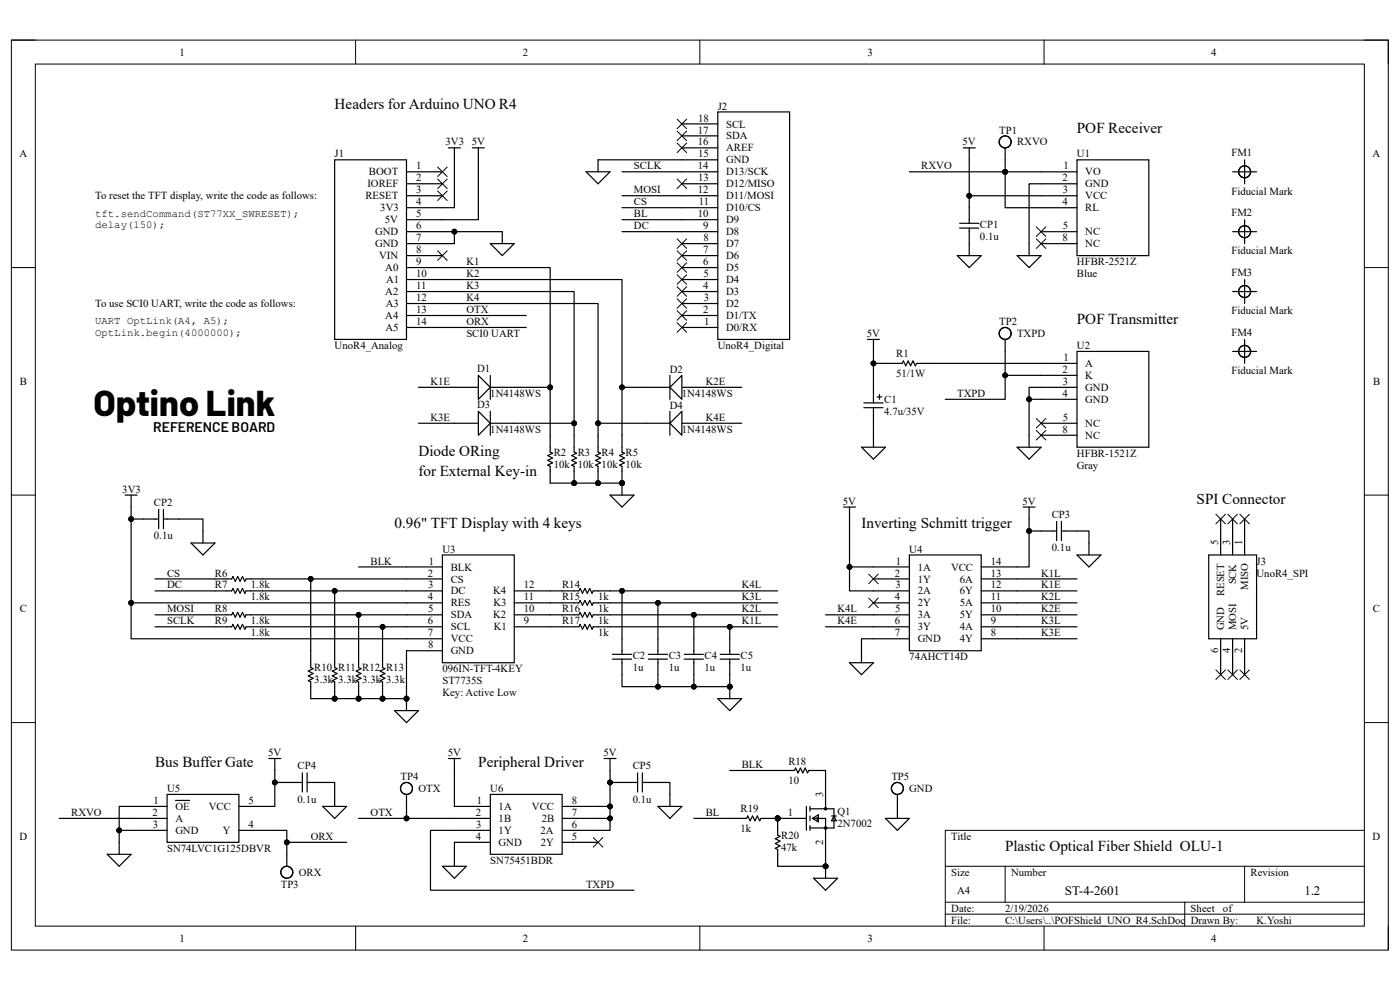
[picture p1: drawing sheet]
<svg xmlns="http://www.w3.org/2000/svg" width="297mm" height="210mm" viewBox="0 0 297 210" stroke-linecap="round" stroke-linejoin="round" font-family="sans-serif">
<path d="M2.4 8.5h292.1v193h-292.1z" fill="none" stroke="#000" stroke-width=".21"/>
<path d="M7.5 13.6h281.9v182.9h-281.9z" fill-rule="evenodd" fill="#fff"/>
<g fill="none" stroke="#000" stroke-width=".21">
<path d="M2.4 8.5h5.1M7.5 13.6h281.9v182.9h-281.9zM75.4 8.5v5.1M148.5 8.5v5.1M221.5 8.5v5.1M289.4 8.5h5.1v5.1M2.4 56.8h5.1M289.4 56.8h5.1M2.4 105h5.1M257.9 109.1l2.1 2M260 109.1l-2.1 2M260.5 109.1l2 2"/>
<path d="M262.5 109.1l-2 2M263 109.1l2.1 2M265.1 109.1l-2.1 2M289.4 105h5.1M2.4 153.3h5.1M257.9 142.1l2.1 2M260 142.1l-2.1 2M260.5 142.1l2 2M262.5 142.1l-2 2M263 142.1l2.1 2M265.1 142.1l-2.1 2M289.4 153.3h5.1"/>
<path d="M289.4 176.1h-88.9v20.4M75.4 196.5v5M148.5 196.5v5M200.5 183.8h88.9M200.5 191.4h88.9M200.5 193.9h88.9M213.2 183.8v7.6M221.5 196.5v5M251.3 191.4v5.1M264 183.8v7.6M294.5 196.5v5"/>
</g>
<path d="M93.9 117.7h15.2v22.9h-15.2z" fill-rule="evenodd" fill="#fff"/>
<g fill="none" stroke="#000" stroke-width=".25">
<path d="M93.9 117.7h15.2v22.9h-15.2zM86.2 138h7.7M86.2 135.5h7.7M86.2 133h7.7M86.2 130.4h7.7M86.2 127.9h7.7M86.2 125.3h7.7M86.2 122.8h7.7M86.2 120.3h7.7M109.1 133h7.6M109.1 130.4h7.6M109.1 127.9h7.6"/>
<path d="M109.1 125.3h7.6"/>
</g>
<path d="M104 168.5h15.3v12.7h-15.3z" fill-rule="evenodd" fill="#fff"/>
<path d="M96.4 171.1h7.6M96.4 173.6h7.6M96.4 176.1h7.6M96.4 178.7h7.6M104 168.5h15.3v12.7h-15.3zM119.3 171.1h7.6M119.3 173.6h7.6M119.3 176.1h7.6M119.3 178.7h7.6" fill="none" stroke="#000" stroke-width=".25"/>
<path d="M228.5 74.5h15.2v20.4h-15.2z" fill-rule="evenodd" fill="#fff"/>
<path d="M220.9 77.1h7.6M220.9 79.6h7.6M228.5 74.5h15.2v20.4h-15.2zM220.9 82.2h7.6M220.9 84.7h7.6M220.9 89.8h7.6M220.9 92.3h7.6" fill="none" stroke="#000" stroke-width=".25"/>
<path d="M228.5 33.9h15.2v20.3h-15.2z" fill-rule="evenodd" fill="#fff"/>
<g fill="none" stroke="#000" stroke-width=".25">
<path d="M95.1 31.4h2.6M96.4 31.4v2.5M100.2 31.4h2.5M101.5 31.4v2.5M204.4 31.4h2.5M205.6 31.4v2.5M220.9 36.4h7.6M220.9 39h7.6M228.5 33.9h15.2v20.3h-15.2zM104 51.7h5.1l-2.5 2.5zM106.6 49.1v2.6M203.1 54.2h5.1l-2.6 2.6z"/>
<path d="M203.6 48.4h4.1M203.6 47.4h4.1M205.6 44.1v3.3M205.6 48.4v5.8M215.8 54.2h5.1l-2.6 2.6zM218.3 51.7v2.5M220.9 41.5h7.6M220.9 44.1h7.6M220.9 49.1h7.6M220.9 51.7h7.6M184 72h2.6M185.3 72v2.5"/>
<path d="M182.8 94.9h5l-2.5 2.5zM185.3 92.3v2.6M26.5 105h2.6M27.8 105v2.6M83.7 150.7h5.1l-2.6 2.6zM86.2 148.2v2.5M95.1 160.9h2.6M96.4 160.9v2.5M128.1 160.9h2.6M129.4 160.9v2.5M132 166h3.3M135.3 164v4"/>
<path d="M136.3 164v4M136.3 166h3.3M142.1 168.5v2.6M144.7 171.1h-5.1l2.5 2.5 2.6-2.5M93.9 183.8h5l-2.5 2.5zM96.4 181.2v2.6"/>
</g>
<circle cx="86.2" cy="148.2" r=".51" fill="#000"/>
<g fill="none" stroke="#000" stroke-width=".21">
<path d="M125.9 177.7l2 2M127.9 177.7l-2 2"/>
<circle cx="86.2" cy="148.2" r=".51"/>
</g>
<path d="M35.4 168.5h15.3v10.2h-15.3z" fill-rule="evenodd" fill="#fff"/>
<g fill="none" stroke="#000" stroke-width=".25">
<path d="M124.3 36.4h5.1l-2.5 2.6zM126.9 33.9v2.5M96.4 82.2h5.1M104 82.2h5.1M215.8 94.9h5.1l-2.6 2.5zM218.3 92.3v2.6M30.4 110.1h3.3M33.7 108.1v4M34.7 108.1v4M34.7 110.1h3.3M40.5 115.2h5.1l-2.5 2.5zM43.1 112.6v2.6"/>
<path d="M129.4 105h5.1l-2.5 2.6zM132 102.5v2.5M25.3 178.7v2.5M27.8 171.1h7.6M27.8 173.6h7.6M27.8 176.1h7.6M35.4 168.5h15.3v10.2h-15.3zM37.2 169.8h3M50.7 171.1h7.6M50.7 176.1h7.6M57 160.9h2.6M58.3 160.9v2.5"/>
<path d="M60.8 166h3.3M64.1 164v4M65.2 164v4M65.2 166h3.3M68.5 171.1h5l-2.5 2.5zM71 168.5v2.6M187.8 173.6h5.1l-2.5 2.5zM190.4 171.1v2.5M22.7 181.2h5.1l-2.5 2.6z"/>
</g>
<g fill="none" stroke="#000" stroke-width=".21">
<path d="M92.8 38l2.1 2M92.8 35.4l2.1 2.1M94.9 38l-2.1 2M94.9 35.4l-2.1 2.1M143.6 30.3l2.1 2.1M143.6 38l2.1 2M145.7 30.3l-2.1 2.1M145.7 38l-2.1 2M92.8 53.2l2.1 2M94.9 53.2l-2.1 2M143.6 50.7l2.1 2M143.6 53.2l2.1 2"/>
<path d="M143.6 55.7l2.1 2.1M143.6 58.3l2.1 2M145.7 50.7l-2.1 2M145.7 53.2l-2.1 2M145.7 55.7l-2.1 2.1M145.7 58.3l-2.1 2M143.6 60.8l2.1 2.1M143.6 63.4l2.1 2M143.6 65.9l2.1 2M143.6 68.5l2.1 2M145.7 60.8l-2.1 2.1M145.7 63.4l-2.1 2"/>
<path d="M145.7 65.9l-2.1 2M145.7 68.5l-2.1 2"/>
<circle cx="132" cy="102.5" r=".51"/>
</g>
<circle cx="132" cy="102.5" r=".51" fill="#000"/>
<path d="M101.5 79.6l2.5 2.6-2.5 2.5z" fill="#fff"/>
<path d="M101.5 79.6l2.5 2.6-2.5 2.5zM104 79.6v5.1M137 82.2h5.1M144.7 82.2h5" fill="none" stroke="#000" stroke-width=".25"/>
<path d="M144.7 79.6v5.1l-2.6-2.5z" fill="#fff"/>
<path d="M142.1 79.6v5.1M144.7 79.6v5.1l-2.6-2.5zM96.4 89.8h5.1M104 89.8h5.1" fill="none" stroke="#000" stroke-width=".25"/>
<path d="M101.5 87.2l2.5 2.6-2.5 2.5z" fill="#fff"/>
<path d="M101.5 87.2l2.5 2.6-2.5 2.5zM104 87.2v5.1M137 89.8h5.1M144.7 89.8h5" fill="none" stroke="#000" stroke-width=".25"/>
<path d="M144.7 87.2v5.1l-2.6-2.5z" fill="#fff"/>
<path d="M142.1 87.2v5.1M144.7 87.2v5.1l-2.6-2.5z" fill="none" stroke="#000" stroke-width=".25"/>
<path d="M256.4 117.7h10.2v17.8h-10.2z" fill-rule="evenodd" fill="#fff"/>
<path d="M256.4 117.7h10.2v17.8h-10.2zM259 110.1v7.6M261.5 110.1v7.6M264 110.1v7.6M259 135.5v7.6M261.5 135.5v7.6M264 135.5v7.6" fill="none" stroke="#000" stroke-width=".25"/>
<path d="M71 33.9h15.2v38.1h-15.2z" fill-rule="evenodd" fill="#fff"/>
<g fill="none" stroke="#000" stroke-width=".25">
<path d="M71 33.9h15.2v38.1h-15.2zM86.2 36.4h7.7M86.2 39h7.7M86.2 41.5h7.7M86.2 44.1h7.7M86.2 46.6h7.7M86.2 49.1h7.7M86.2 51.7h7.7M86.2 54.2h7.7M86.2 56.8h7.7M86.2 59.3h7.7M86.2 61.8h7.7"/>
<path d="M86.2 64.4h7.7M86.2 66.9h7.7M86.2 69.5h7.7"/>
</g>
<path d="M152.3 23.7h15.2v48.3h-15.2z" fill-rule="evenodd" fill="#fff"/>
<g fill="none" stroke="#000" stroke-width=".25">
<path d="M144.7 39h7.6M144.7 36.4h7.6M144.7 33.9h7.6M144.7 31.4h7.6M144.7 28.8h7.6M144.7 26.3h7.6M152.3 23.7h15.2v48.3h-15.2zM213.2 31.4v2.5M261.5 36.4h5.1M264 33.9v5.1M144.7 59.3h7.6M144.7 56.8h7.6"/>
<path d="M144.7 54.2h7.6M144.7 51.7h7.6M144.7 49.1h7.6M144.7 46.6h7.6M144.7 44.1h7.6M144.7 41.5h7.6M261.5 49.1h5.1M264 46.6v5.1M264 59.3v5.1M144.7 69.5h7.6M144.7 66.9h7.6M144.7 64.4h7.6"/>
<path d="M144.7 61.8h7.6M213.2 72v2.5M261.5 61.8h5.1M261.5 74.5h5.1M264 72v5.1M183.3 85.5h4M183.3 86.5h4M185.3 82.2v3.3M185.3 86.5v3.3M186.1 84.2h1M186.6 83.7v1M45.6 122.8h3.6l.2-.5 .5 1 .5-1 .5 1 .5-1 .5 1 .3-.5h3.6"/>
<path d="M45.6 125.3h3.6l.2-.5 .5 1.1 .5-1.1 .5 1.1 .5-1.1 .5 1.1 .3-.6h3.6M45.6 130.4h3.6l.2-.5 .5 1 .5-1 .5 1 .5-1 .5 1 .3-.5h3.6M45.6 133h3.6l.2-.5 .5 1 .5-1 .5 1 .5-1 .5 1 .3-.5h3.6M65.9 138v3.6l.5 .3-1 .5 1 .5-1 .5 1 .5-1 .5 .5 .3v3.5M71 138v3.6l.5 .3-1 .5 1 .5-1 .5 1 .5-1 .5 .5 .3v3.5M76.1 138v3.6l.5 .3-1 .5 1 .5-1 .5 1 .5-1 .5 .5 .3v3.5M81.2 138v3.6l.5 .3-1 .5 1 .5-1 .5 1 .5-1 .5 .5 .3v3.5M86.2 168.5v2.6M190.4 168.5v2.6M60.8 181.2v2.6"/>
<circle cx="213.2" cy="30.1" r="1.27"/>
<circle cx="264" cy="36.4" r="1.27"/>
<circle cx="264" cy="49.1" r="1.27"/>
<circle cx="213.2" cy="70.7" r="1.27"/>
<circle cx="264" cy="74.5" r="1.27"/>
<circle cx="264" cy="61.8" r="1.27"/>
<circle cx="86.2" cy="167.3" r="1.27"/>
<circle cx="190.4" cy="167.3" r="1.27"/>
<circle cx="60.8" cy="185" r="1.27"/>
</g>
<g fill="none" stroke="#000" stroke-width=".21">
<path d="M92.8 40.5l2.1 2M94.9 40.5l-2.1 2"/>
<circle cx="71" cy="148.2" r=".51"/>
<circle cx="76.1" cy="148.2" r=".51"/>
<circle cx="81.2" cy="148.2" r=".51"/>
</g>
<g fill="#000">
<circle cx="71" cy="148.2" r=".51"/>
<circle cx="76.1" cy="148.2" r=".51"/>
<circle cx="81.2" cy="148.2" r=".51"/>
</g>
<path d="M192.9 117.7h15.3v20.3h-15.3z" fill-rule="evenodd" fill="#fff"/>
<g fill="none" stroke="#000" stroke-width=".25">
<path d="M96.4 33.9v10.2h-2.5M101.5 33.9v12.7h-7.6M126.9 33.9h17.8M132 36.4h12.7M192.9 36.4h28M205.6 33.9v7.6h15.3M213.2 33.9v10.2h7.7M220.9 39h-2.6v12.7M93.9 49.1h12.7M93.9 56.8h22.8v25.4M93.9 59.3h38.1v22.9M96.4 49.1v2.6h-2.5"/>
<path d="M132 44.1h12.7M132 41.5h12.7M132 49.1h12.7M132 46.6h12.7M205.6 41.5v2.6M93.9 61.8h27.9v28M93.9 64.4h33v25.4M93.9 66.9h17.7M93.9 69.5h17.7M185.3 74.5v7.7M185.3 77.1h6.1l.3-.5 .5 1 .5-1 .5 1 .5-1 .5 1 .2-.5h26.5M213.2 74.5v5.1"/>
<path d="M220.9 79.6h-7.7v5.1h-12.7M88.8 82.2h7.6M88.8 89.8h7.6M109.1 82.2h7.6v13.7l.5 .2-1 .5 1 .6-1 .5 1 .5-1 .5 .5 .2v3.6h15.3v-3.6l-.5-.2 1-.5-1-.5 1-.5-1-.6 1-.5-.5-.2v-13.7h5M109.1 89.8h12.7v6.1l.5 .2-1 .5 1 .6-1 .5 1 .5-1 .5 .5 .2v3.6M137 89.8h-10.1v6.1l.5 .2-1 .5 1 .6-1 .5 1 .5-1 .5 .5 .2v3.6M149.7 82.2h7.7M149.7 89.8h7.7M185.3 89.8v2.5M218.3 84.7h2.6M220.9 82.2h-2.6v10.1M27.8 107.6v27.9h58.4"/>
<path d="M27.8 110.1h2.6M38 110.1h5.1v2.5M179 107.6h2.5M180.2 107.6v17.7h12.7M192.9 117.7h15.3v20.3h-15.3zM217.1 107.6h2.5M218.3 107.6v12.7h-10.1M218.3 112.6h5.9M224.2 110.6v4.1M225.2 112.6h5.8v5.1M225.2 110.6v4.1M228.5 117.7h5.1l-2.6 2.6z"/>
<path d="M27.8 127.9h58.4M32.9 122.8h12.7M32.9 125.3h12.7M32.9 130.4h12.7M32.9 133h12.7M55.8 133h30.4M55.8 130.4h30.4M55.8 125.3h30.4M55.8 122.8h30.4M65.9 122.8v15.2M71 125.3v12.7M76.1 120.3h10.1"/>
<path d="M76.1 130.4v7.6M81.2 133v5M86.2 138v10.2h-20.3M116.7 125.3h6.1l.3-.5 .5 1.1 .5-1.1 .5 1.1 .5-1.1 .5 1.1 .3-.6h39.1M116.7 127.9h6.1l.3-.5 .5 1 .5-1 .5 1 .5-1 .5 1 .3-.5h39.1M116.7 130.4h6.1l.3-.5 .5 1 .5-1 .5 1 .5-1 .5 1 .3-.5h39.1M116.7 133h6.1l.3-.5 .5 1 .5-1 .5 1 .5-1 .5 1 .3-.5h39.1M129.9 139.8h4.1M129.9 138.8h4.1M132 139.8v5.9h22.8M132 125.3v13.5M137.5 139.8h4.1"/>
<path d="M137.5 138.8h4.1M139.6 127.9v10.9M139.6 139.8v5.9M145.2 139.8h4M145.2 138.8h4M147.2 130.4v8.4M147.2 139.8v5.9M152.8 139.8h4.1M152.8 138.8h4.1M154.8 133v5.8M154.8 139.8v8.4M175.1 130.4h17.8"/>
<path d="M175.1 133h17.8M180.2 120.3h12.7M185.3 122.8h7.6M185.3 127.9h7.6M192.9 135.5h-10.1v5.1M208.2 122.8h20.3M208.2 125.3h20.3M208.2 127.9h20.3M208.2 130.4h20.3M208.2 133h20.3M208.2 135.5h20.3M152.3 148.2h5.1l-2.6 2.5z"/>
<path d="M180.2 140.6h5.1l-2.5 2.5zM12.6 173.6h15.2M25.3 176.1h2.5M27.8 171.1h-2.5v7.6M58.3 163.4v7.7M58.3 166h2.5M58.3 176.1h2.5v5.1M60.8 178.7h12.7M68.5 166h2.5v2.5M76.1 173.6h20.3M86.2 171.1v2.5M96.4 163.4v7.7"/>
<path d="M96.4 176.1h-5.1v12.7h43.2M96.4 178.7v2.5M126.9 171.1h2.5M126.9 173.6h2.5M129.4 166h2.6M129.4 163.4v12.7h-2.5M139.6 166h2.5v2.5M147.2 173.6h11.2l.2-.5 .5 1 .5-1 .6 1 .5-1 .5 1 .2-.5h9.7M154.8 163.4h13.7l.3-.5 .5 1.1 .5-1.1 .5 1.1 .5-1.1 .5 1.1 .3-.6h3.5v8.2M165 173.6v3.6l.5 .2-1 .5 1 .5-1 .5 1 .6-1 .5 .5 .2v3.6h10.1M171.1 171.1v5M171.8 171.1v1"/>
<path d="M171.8 173.1v1M171.8 175.1v1M171.8 171.6h5.1v4h-5.1M172.3 173.6l1.3-.8v1.6zM172.6 173.6h2.5v12.7M173.4 173.4v.7M176.4 173.1h1M176.9 173.1l.5 1h-1zM172.6 186.3h5.1l-2.6 2.5z"/>
<circle cx="175.1" cy="171.6" r=".25"/>
<circle cx="175.1" cy="175.6" r=".25"/>
</g>
<g fill="#000">
<circle cx="213.2" cy="36.4" r=".51"/>
<circle cx="96.4" cy="49.1" r=".51"/>
<circle cx="205.6" cy="41.5" r=".51"/>
<circle cx="185.3" cy="77.1" r=".51"/>
<circle cx="213.2" cy="79.6" r=".51"/>
<circle cx="116.7" cy="82.2" r=".51"/>
<circle cx="121.8" cy="89.8" r=".51"/>
<circle cx="126.9" cy="89.8" r=".51"/>
<circle cx="132" cy="82.2" r=".51"/>
<circle cx="218.3" cy="84.7" r=".51"/>
<circle cx="27.8" cy="110.1" r=".51"/>
<circle cx="121.8" cy="102.5" r=".51"/>
<circle cx="126.9" cy="102.5" r=".51"/>
<circle cx="132" cy="102.5" r=".51"/>
<circle cx="218.3" cy="112.6" r=".51"/>
<circle cx="27.8" cy="127.9" r=".51"/>
<circle cx="65.9" cy="122.8" r=".51"/>
<circle cx="71" cy="125.3" r=".51"/>
<circle cx="76.1" cy="130.4" r=".51"/>
<circle cx="81.2" cy="133" r=".51"/>
<circle cx="132" cy="125.3" r=".51"/>
<circle cx="139.6" cy="127.9" r=".51"/>
<circle cx="147.2" cy="130.4" r=".51"/>
<circle cx="154.8" cy="133" r=".51"/>
<circle cx="180.2" cy="120.3" r=".51"/>
<circle cx="71" cy="148.2" r=".51"/>
<circle cx="76.1" cy="148.2" r=".51"/>
<circle cx="81.2" cy="148.2" r=".51"/>
<circle cx="86.2" cy="148.2" r=".51"/>
<circle cx="139.6" cy="145.7" r=".51"/>
<circle cx="147.2" cy="145.7" r=".51"/>
<circle cx="154.8" cy="145.7" r=".51"/>
<circle cx="25.3" cy="176.1" r=".51"/>
<circle cx="58.3" cy="166" r=".51"/>
<circle cx="60.8" cy="178.7" r=".51"/>
<circle cx="86.2" cy="173.6" r=".51"/>
<circle cx="129.4" cy="166" r=".51"/>
<circle cx="129.4" cy="171.1" r=".51"/>
<circle cx="129.4" cy="173.6" r=".51"/>
<circle cx="165" cy="173.6" r=".51"/>
<circle cx="175.1" cy="183.8" r=".51"/>
</g>
<g fill="none" stroke="#000" stroke-width=".21">
<path d="M143.6 25.3l2.1 2M143.6 27.8l2.1 2M145.7 25.3l-2.1 2M145.7 27.8l-2.1 2M219.8 48.1l2.1 2.1M219.8 50.7l2.1 2M221.9 48.1l-2.1 2.1M221.9 50.7l-2.1 2M219.8 88.8l2.1 2M219.8 91.3l2.1 2M221.9 91.3l-2.1 2M221.9 88.8l-2.1 2"/>
<path d="M184.3 121.8l2 2M184.3 126.9l2 2M186.3 121.8l-2 2M186.3 126.9l-2 2"/>
<circle cx="213.2" cy="36.4" r=".51"/>
<circle cx="96.4" cy="49.1" r=".51"/>
<circle cx="205.6" cy="41.5" r=".51"/>
<circle cx="185.3" cy="77.1" r=".51"/>
<circle cx="213.2" cy="79.6" r=".51"/>
<circle cx="116.7" cy="82.2" r=".51"/>
<circle cx="121.8" cy="89.8" r=".51"/>
<circle cx="126.9" cy="89.8" r=".51"/>
<circle cx="132" cy="82.2" r=".51"/>
<circle cx="218.3" cy="84.7" r=".51"/>
<circle cx="27.8" cy="110.1" r=".51"/>
<circle cx="121.8" cy="102.5" r=".51"/>
<circle cx="126.9" cy="102.5" r=".51"/>
<circle cx="132" cy="102.5" r=".51"/>
<circle cx="218.3" cy="112.6" r=".51"/>
<circle cx="27.8" cy="127.9" r=".51"/>
<circle cx="65.9" cy="122.8" r=".51"/>
<circle cx="71" cy="125.3" r=".51"/>
<circle cx="76.1" cy="130.4" r=".51"/>
<circle cx="81.2" cy="133" r=".51"/>
<circle cx="132" cy="125.3" r=".51"/>
<circle cx="139.6" cy="127.9" r=".51"/>
<circle cx="147.2" cy="130.4" r=".51"/>
<circle cx="154.8" cy="133" r=".51"/>
<circle cx="180.2" cy="120.3" r=".51"/>
<circle cx="71" cy="148.2" r=".51"/>
<circle cx="76.1" cy="148.2" r=".51"/>
<circle cx="81.2" cy="148.2" r=".51"/>
<circle cx="86.2" cy="148.2" r=".51"/>
<circle cx="139.6" cy="145.7" r=".51"/>
<circle cx="147.2" cy="145.7" r=".51"/>
<circle cx="154.8" cy="145.7" r=".51"/>
<circle cx="25.3" cy="176.1" r=".51"/>
<circle cx="58.3" cy="166" r=".51"/>
<circle cx="60.8" cy="178.7" r=".51"/>
<circle cx="86.2" cy="173.6" r=".51"/>
<circle cx="129.4" cy="166" r=".51"/>
<circle cx="129.4" cy="171.1" r=".51"/>
<circle cx="129.4" cy="173.6" r=".51"/>
<circle cx="165" cy="173.6" r=".51"/>
<circle cx="175.1" cy="183.8" r=".51"/>
</g>
<text font-size="7.6" x="19.8" y="88.3">Optino Link</text>
<g font-size="3.2">
<text x="71" y="23.1">Headers for Arduino UNO R4</text>
<text x="228.5" y="28.2">POF Receiver</text>
<text x="228.5" y="68.8">POF Transmitter</text>
<text x="88.8" y="96.7">Diode ORing</text>
<text x="88.8" y="101">for External Key-in</text>
<text x="253.9" y="106.9">SPI Connector</text>
<text x="83.7" y="112">0.96&quot; TFT Display with 4 keys</text>
<text x="182.8" y="112">Inverting Schmitt trigger</text>
<text x="32.9" y="162.8">Bus Buffer Gate</text>
<text x="101.5" y="162.8">Peripheral Driver</text>
<text x="213.2" y="180.6">Plastic Optical Fiber Shield OLU-1</text>
</g>
<text font-size="3" x="32.5" y="91.7">REFERENCE BOARD</text>
<g font-size="2.8">
<text x="225.9" y="189.8">ST-4-2601</text>
<text x="276.7" y="189.8">1.2</text>
</g>
<g font-size="2.3">
<text x="38.1" y="11.8">1</text>
<text x="110.9" y="11.8">2</text>
<text x="184" y="11.8">3</text>
<text x="256.9" y="11.8">4</text>
<text x="152.3" y="23.2">J2</text>
<text x="148" y="28.3">17</text>
<text x="148.1" y="25.8">18</text>
<text x="154.1" y="29.6">SDA</text>
<text x="154.1" y="27.1">SCL</text>
<text x="212" y="28.3">TP1</text>
<text x="4.1" y="33.4">A</text>
<text x="71" y="33.4">J1</text>
<text x="88.3" y="35.9">1</text>
<text x="94.5" y="30.9">3V3</text>
<text x="100.1" y="30.9">5V</text>
<text x="134.5" y="35.9">SCLK</text>
<text x="148" y="35.9">14</text>
<text x="148" y="30.9">16</text>
<text x="148.1" y="33.4">15</text>
<text x="154.1" y="34.7">GND</text>
<text x="154.1" y="32.1">AREF</text>
<text x="195.5" y="35.9">RXVO</text>
<text x="204.2" y="30.9">5V</text>
<text x="215.8" y="30.9">RXVO</text>
<text x="225.6" y="35.9">1</text>
<text x="228.5" y="33.4">U1</text>
<text x="261.2" y="33.1">FM1</text>
<text x="291.2" y="33.4">A</text>
<text x="77.9" y="39.8">IOREF</text>
<text x="78.3" y="37.2">BOOT</text>
<text x="88.3" y="38.5">2</text>
<text x="88.3" y="41">3</text>
<text x="134.5" y="41">MOSI</text>
<text x="148" y="41">12</text>
<text x="148.1" y="38.5">13</text>
<text x="154.1" y="39.8">D12/MISO</text>
<text x="154.1" y="37.2">D13/SCK</text>
<text x="225.4" y="38.5">2</text>
<text x="225.5" y="41">3</text>
<text x="230.3" y="37.2">VO</text>
<text x="230.3" y="39.8">GND</text>
<text x="261.2" y="41.3">Fiducial Mark</text>
<text x="20.2" y="42.3">To reset the TFT display, write the code as follows:</text>
<text x="77.5" y="42.3">RESET</text>
<text x="80.7" y="44.8">3V3</text>
<text x="81.7" y="47.4">5V</text>
<text x="88.3" y="43.6">4</text>
<text x="88.3" y="46.1">5</text>
<text x="134.5" y="43.6">CS</text>
<text x="134.5" y="46.1">BL</text>
<text x="148" y="46.1">10</text>
<text x="148.3" y="43.6">11</text>
<text x="154.1" y="47.4">D9</text>
<text x="154.1" y="44.8">D10/CS</text>
<text x="154.1" y="42.3">D11/MOSI</text>
<text x="225.4" y="43.6">4</text>
<text x="230.3" y="42.3">VCC</text>
<text x="230.3" y="44.8">RL</text>
<text x="261.2" y="45.8">FM2</text>
<text x="79.6" y="49.9">GND</text>
<text x="79.6" y="52.5">GND</text>
<text x="88.3" y="48.6">6</text>
<text x="88.3" y="51.2">7</text>
<text x="88.3" y="53.7">8</text>
<text x="134.5" y="48.6">DC</text>
<text x="149.2" y="53.7">7</text>
<text x="149.2" y="48.6">9</text>
<text x="149.2" y="51.2">8</text>
<text x="154.1" y="52.5">D7</text>
<text x="154.1" y="49.9">D8</text>
<text x="207.9" y="48.4">CP1</text>
<text x="207.9" y="50.9">0.1u</text>
<text x="225.4" y="51.2">8</text>
<text x="225.5" y="48.6">5</text>
<text x="230.3" y="49.9">NC</text>
<text x="230.3" y="52.5">NC</text>
<text x="261.2" y="54">Fiducial Mark</text>
<text x="80.4" y="55">VIN</text>
<text x="81.7" y="57.5">A0</text>
<text x="88.3" y="56.3">9</text>
<text x="88.3" y="58.8">10</text>
<text x="98.9" y="56.3">K1</text>
<text x="98.9" y="58.8">K2</text>
<text x="149.2" y="56.3">6</text>
<text x="149.3" y="58.8">5</text>
<text x="154.1" y="57.5">D5</text>
<text x="154.1" y="55">D6</text>
<text x="228.5" y="56.3">HFBR-2521Z</text>
<text x="228.5" y="58.8">Blue</text>
<text x="261.2" y="58.5">FM3</text>
<text x="20.2" y="65.2">To use SCI0 UART, write the code as follows:</text>
<text x="81.7" y="62.6">A2</text>
<text x="81.8" y="65.2">A3</text>
<text x="81.9" y="60.1">A1</text>
<text x="88.3" y="61.3">11</text>
<text x="88.3" y="63.9">12</text>
<text x="98.9" y="61.3">K3</text>
<text x="98.9" y="63.9">K4</text>
<text x="149.2" y="61.3">4</text>
<text x="149.3" y="63.9">3</text>
<text x="154.1" y="65.2">D2</text>
<text x="154.1" y="62.6">D3</text>
<text x="154.1" y="60.1">D4</text>
<text x="81.7" y="67.7">A4</text>
<text x="81.8" y="70.2">A5</text>
<text x="88.3" y="66.4">13</text>
<text x="88.3" y="69">14</text>
<text x="98.9" y="66.4">OTX</text>
<text x="98.9" y="69">ORX</text>
<text x="98.9" y="71.5">SCI0 UART</text>
<text x="149.2" y="66.4">2</text>
<text x="149.4" y="69">1</text>
<text x="154.1" y="70.2">D0/RX</text>
<text x="154.1" y="67.7">D1/TX</text>
<text x="183.9" y="71.5">5V</text>
<text x="212" y="69">TP2</text>
<text x="215.8" y="71.5">TXPD</text>
<text x="261.2" y="66.7">Fiducial Mark</text>
<text x="261.2" y="71.2">FM4</text>
<text x="71" y="74">UnoR4_Analog</text>
<text x="152.3" y="74">UnoR4_Digital</text>
<text x="190.1" y="75.8">R1</text>
<text x="225.6" y="76.6">1</text>
<text x="228.5" y="74">U2</text>
<text x="230.3" y="77.9">A</text>
<text x="4.2" y="81.7">B</text>
<text x="91.3" y="81.7">K1E</text>
<text x="101.2" y="78.9">D1</text>
<text x="142.1" y="79.1">D2</text>
<text x="149.7" y="81.7">K2E</text>
<text x="190.1" y="79.9">51/1W</text>
<text x="225.4" y="79.1">2</text>
<text x="225.5" y="81.7">3</text>
<text x="230.3" y="80.4">K</text>
<text x="230.3" y="82.9">GND</text>
<text x="261.2" y="79.4">Fiducial Mark</text>
<text x="291.3" y="81.7">B</text>
<text x="91.3" y="89.3">K3E</text>
<text x="101.2" y="86.5">D3</text>
<text x="104" y="84.2">1N4148WS</text>
<text x="142.1" y="86.7">D4</text>
<text x="144.7" y="84.2">1N4148WS</text>
<text x="149.7" y="89.3">K4E</text>
<text x="187.6" y="85.5">C1</text>
<text x="187.6" y="88">4.7u/35V</text>
<text x="203.1" y="84.2">TXPD</text>
<text x="225.4" y="84.2">4</text>
<text x="225.5" y="89.3">5</text>
<text x="230.3" y="85.5">GND</text>
<text x="104" y="91.8">1N4148WS</text>
<text x="144.7" y="91.8">1N4148WS</text>
<text x="225.4" y="91.8">8</text>
<text x="230.3" y="90.6">NC</text>
<text x="230.3" y="93.1">NC</text>
<text x="117.5" y="96.6">R2</text>
<text x="117.5" y="99.2">10k</text>
<text x="122.6" y="96.6">R3</text>
<text x="122.6" y="99.2">10k</text>
<text x="127.6" y="96.6">R4</text>
<text x="127.6" y="99.2">10k</text>
<text x="132.7" y="96.6">R5</text>
<text x="132.7" y="99.2">10k</text>
<text x="228.5" y="96.9">HFBR-1521Z</text>
<text x="228.5" y="99.4">Gray</text>
<text x="26" y="104.5">3V3</text>
<text x="32.6" y="107.3">CP2</text>
<text x="178.8" y="107.1">5V</text>
<text x="216.9" y="107.1">5V</text>
<text x="223.1" y="109.9">CP3</text>
<text x="32.6" y="114.4">0.1u</text>
<text x="78.6" y="119.8">BLK</text>
<text x="91" y="119.8">1</text>
<text x="93.9" y="117.2">U3</text>
<text x="190" y="119.8">1</text>
<text x="192.9" y="117.2">U4</text>
<text x="210.2" y="119.8">14</text>
<text x="223.1" y="117">0.1u</text>
<text x="258.4" y="115.7" transform="rotate(-90 258.4 115.7)">5</text>
<text x="261" y="115.7" transform="rotate(-90 261 115.7)">3</text>
<text x="263.5" y="115.7" transform="rotate(-90 263.5 115.7)">1</text>
<text x="266.6" y="119.8">J3</text>
<text x="35.4" y="122.3">CS</text>
<text x="35.4" y="124.8">DC</text>
<text x="45.6" y="122.3">R6</text>
<text x="45.6" y="124.8">R7</text>
<text x="53.2" y="124.8">1.8k</text>
<text x="90.8" y="122.3">2</text>
<text x="90.8" y="124.8">3</text>
<text x="95.6" y="123.6">CS</text>
<text x="95.6" y="121">BLK</text>
<text x="111.1" y="124.8">12</text>
<text x="119.3" y="124.8">R14</text>
<text x="157.4" y="124.8">K4L</text>
<text x="189.8" y="122.3">2</text>
<text x="189.9" y="124.8">3</text>
<text x="194.7" y="121">1A</text>
<text x="194.7" y="123.6">1Y</text>
<text x="201.8" y="121">VCC</text>
<text x="203.6" y="123.6">6A</text>
<text x="210.2" y="124.8">12</text>
<text x="210.2" y="122.3">13</text>
<text x="220.9" y="124.8">K1E</text>
<text x="220.9" y="122.3">K1L</text>
<text x="262.3" y="124" transform="rotate(-90 262.3 124)">SCK</text>
<text x="264.8" y="125.1" transform="rotate(-90 264.8 125.1)">MISO</text>
<text x="266.6" y="122.3">UnoR4_SPI</text>
<text x="4.2" y="129.9">C</text>
<text x="35.4" y="129.9">MOSI</text>
<text x="45.6" y="129.9">R8</text>
<text x="53.2" y="127.4">1.8k</text>
<text x="90.8" y="127.4">4</text>
<text x="90.8" y="129.9">5</text>
<text x="95.6" y="131.2">SDA</text>
<text x="95.6" y="128.7">RES</text>
<text x="95.6" y="126.1">DC</text>
<text x="104.6" y="131.2">K2</text>
<text x="104.6" y="126.1">K4</text>
<text x="104.7" y="128.7">K3</text>
<text x="111.1" y="129.9">10</text>
<text x="111.1" y="127.4">11</text>
<text x="119.3" y="127.4">R15</text>
<text x="119.3" y="129.9">R16</text>
<text x="126.9" y="127.4">1k</text>
<text x="126.9" y="129.9">1k</text>
<text x="157.4" y="127.4">K3L</text>
<text x="157.4" y="129.9">K2L</text>
<text x="177.7" y="129.9">K4L</text>
<text x="189.8" y="127.4">4</text>
<text x="189.9" y="129.9">5</text>
<text x="194.7" y="126.1">2A</text>
<text x="194.7" y="128.7">2Y</text>
<text x="194.7" y="131.2">3A</text>
<text x="203.6" y="131.2">5Y</text>
<text x="203.6" y="128.7">5A</text>
<text x="203.6" y="126.1">6Y</text>
<text x="210.2" y="129.9">10</text>
<text x="210.2" y="127.4">11</text>
<text x="220.9" y="129.9">K2E</text>
<text x="220.9" y="127.4">K2L</text>
<text x="259.7" y="126.4" transform="rotate(-90 259.7 126.4)">RESET</text>
<text x="291.3" y="129.9">C</text>
<text x="35.4" y="132.5">SCLK</text>
<text x="45.6" y="132.5">R9</text>
<text x="53.2" y="132.5">1.8k</text>
<text x="53.2" y="135">1.8k</text>
<text x="90.8" y="135">7</text>
<text x="90.8" y="132.5">6</text>
<text x="90.8" y="137.5">8</text>
<text x="95.6" y="136.3">VCC</text>
<text x="95.6" y="133.7">SCL</text>
<text x="104.8" y="133.7">K1</text>
<text x="111.1" y="132.5">9</text>
<text x="119.3" y="132.5">R17</text>
<text x="126.9" y="132.5">1k</text>
<text x="126.9" y="135">1k</text>
<text x="157.4" y="132.5">K1L</text>
<text x="177.7" y="132.5">K4E</text>
<text x="189.8" y="132.5">6</text>
<text x="189.8" y="135">7</text>
<text x="194.7" y="133.7">3Y</text>
<text x="194.7" y="136.3">GND</text>
<text x="203.6" y="136.3">4Y</text>
<text x="203.6" y="133.7">4A</text>
<text x="210.2" y="135">8</text>
<text x="210.2" y="132.5">9</text>
<text x="220.9" y="135">K3E</text>
<text x="220.9" y="132.5">K3L</text>
<text x="259.7" y="133.7" transform="rotate(-90 259.7 133.7)">GND</text>
<text x="262.3" y="133.7" transform="rotate(-90 262.3 133.7)">MOSI</text>
<text x="264.8" y="133.7" transform="rotate(-90 264.8 133.7)">5V</text>
<text x="66.7" y="142.4">R10 R11 R12 R13</text>
<text x="93.9" y="142.6">096IN-TFT-4KEY</text>
<text x="95.6" y="138.8">GND</text>
<text x="134.2" y="139.8">C2</text>
<text x="134.2" y="142.4">1u</text>
<text x="141.9" y="139.8">C3</text>
<text x="141.9" y="142.4">1u</text>
<text x="149.5" y="139.8">C4</text>
<text x="149.5" y="142.4">1u</text>
<text x="157.1" y="139.8">C5</text>
<text x="157.1" y="142.4">1u</text>
<text x="192.9" y="140.1">74AHCT14D</text>
<text x="258.4" y="138.6" transform="rotate(-90 258.4 138.6)">6</text>
<text x="261" y="138.6" transform="rotate(-90 261 138.6)">4</text>
<text x="263.5" y="138.6" transform="rotate(-90 263.5 138.6)">2</text>
<text x="66.7" y="144.9">3.3k 3.3k 3.3k 3.3k</text>
<text x="93.9" y="145.2">ST7735S</text>
<text x="93.9" y="147.7">Key: Active Low</text>
<text x="56.9" y="160.4">5V</text>
<text x="95" y="160.4">5V</text>
<text x="128" y="160.4">5V</text>
<text x="63.1" y="163.2">CP4</text>
<text x="85" y="165.5">TP4</text>
<text x="134.2" y="163.2">CP5</text>
<text x="157.4" y="162.9">BLK</text>
<text x="167.3" y="162.2">R18</text>
<text x="167.3" y="166.2">10</text>
<text x="189.1" y="165.5">TP5</text>
<text x="15.1" y="173.1">RXVO</text>
<text x="32.3" y="173.1">2</text>
<text x="32.6" y="170.6">1</text>
<text x="35.4" y="168">U5</text>
<text x="37.2" y="171.8">OE</text>
<text x="44.3" y="171.8">VCC</text>
<text x="52.7" y="170.6">5</text>
<text x="63.1" y="170.3">0.1u</text>
<text x="78.6" y="173.1">OTX</text>
<text x="88.8" y="168">OTX</text>
<text x="100.9" y="173.1">2</text>
<text x="101.1" y="170.6">1</text>
<text x="104" y="168">U6</text>
<text x="105.8" y="171.8">1A</text>
<text x="112.9" y="171.8">VCC</text>
<text x="121.3" y="173.1">7</text>
<text x="121.3" y="170.6">8</text>
<text x="134.2" y="170.3">0.1u</text>
<text x="149.7" y="173.1">BL</text>
<text x="157.1" y="172.3">R19</text>
<text x="167.2" y="173.1">1</text>
<text x="174.6" y="169" transform="rotate(-90 174.6 169)">3</text>
<text x="177.7" y="172.8">Q1</text>
<text x="192.9" y="168">GND</text>
<text x="4.1" y="178.2">D</text>
<text x="32.4" y="175.6">3</text>
<text x="37.2" y="174.4">A</text>
<text x="37.2" y="176.9">GND</text>
<text x="47.3" y="176.9">Y</text>
<text x="52.7" y="175.6">4</text>
<text x="65.9" y="178.2">ORX</text>
<text x="100.9" y="178.2">4</text>
<text x="101" y="175.6">3</text>
<text x="105.8" y="174.4">1B</text>
<text x="105.8" y="176.9">1Y</text>
<text x="105.8" y="179.5">GND</text>
<text x="114.7" y="176.9">2A</text>
<text x="114.7" y="179.5">2Y</text>
<text x="114.9" y="174.4">2B</text>
<text x="121.3" y="178.2">5</text>
<text x="121.3" y="175.6">6</text>
<text x="157.1" y="176.4">1k</text>
<text x="165.7" y="177.9">R20</text>
<text x="174.6" y="179.2" transform="rotate(-90 174.6 179.2)">2</text>
<text x="177.7" y="175.4">2N7002</text>
<text x="201.8" y="178.2">Title</text>
<text x="291.2" y="178.2">D</text>
<text x="35.4" y="180.7">SN74LVC1G125DBVR</text>
<text x="63.4" y="185.8">ORX</text>
<text x="104" y="183.3">SN75451BDR</text>
<text x="165.7" y="180.5">47k</text>
<text x="201.8" y="185.8">Size</text>
<text x="214.5" y="185.8">Number</text>
<text x="265.3" y="185.8">Revision</text>
<text x="59.6" y="188.3">TP3</text>
<text x="124.3" y="188.3">TXPD</text>
<text x="203.1" y="189.6">A4</text>
<text x="201.8" y="193.4">Date:</text>
<text x="201.8" y="196">File:</text>
<text x="213.2" y="196">C:\Users\..\POFShield_UNO_R4.SchDoc Drawn By:</text>
<text x="213.2" y="193.4">2/19/2026</text>
<text x="252.6" y="193.4">Sheet</text>
<text x="259.5" y="193.4">of</text>
<text x="266.6" y="196">K.Yoshi</text>
<text x="38.1" y="199.8">1</text>
<text x="110.9" y="199.8">2</text>
<text x="184" y="199.8">3</text>
<text x="256.9" y="199.8">4</text>
</g>
<g font-size="2.2">
<text x="20.2" y="45.9">tft.sendCommand(ST77XX_SWRESET);</text>
<text x="20.2" y="48.5">delay(150);</text>
<text x="20.2" y="68.8">UART OptLink(A4, A5);</text>
<text x="20.2" y="71.3">OptLink.begin(4000000);</text>
</g>
</svg>
